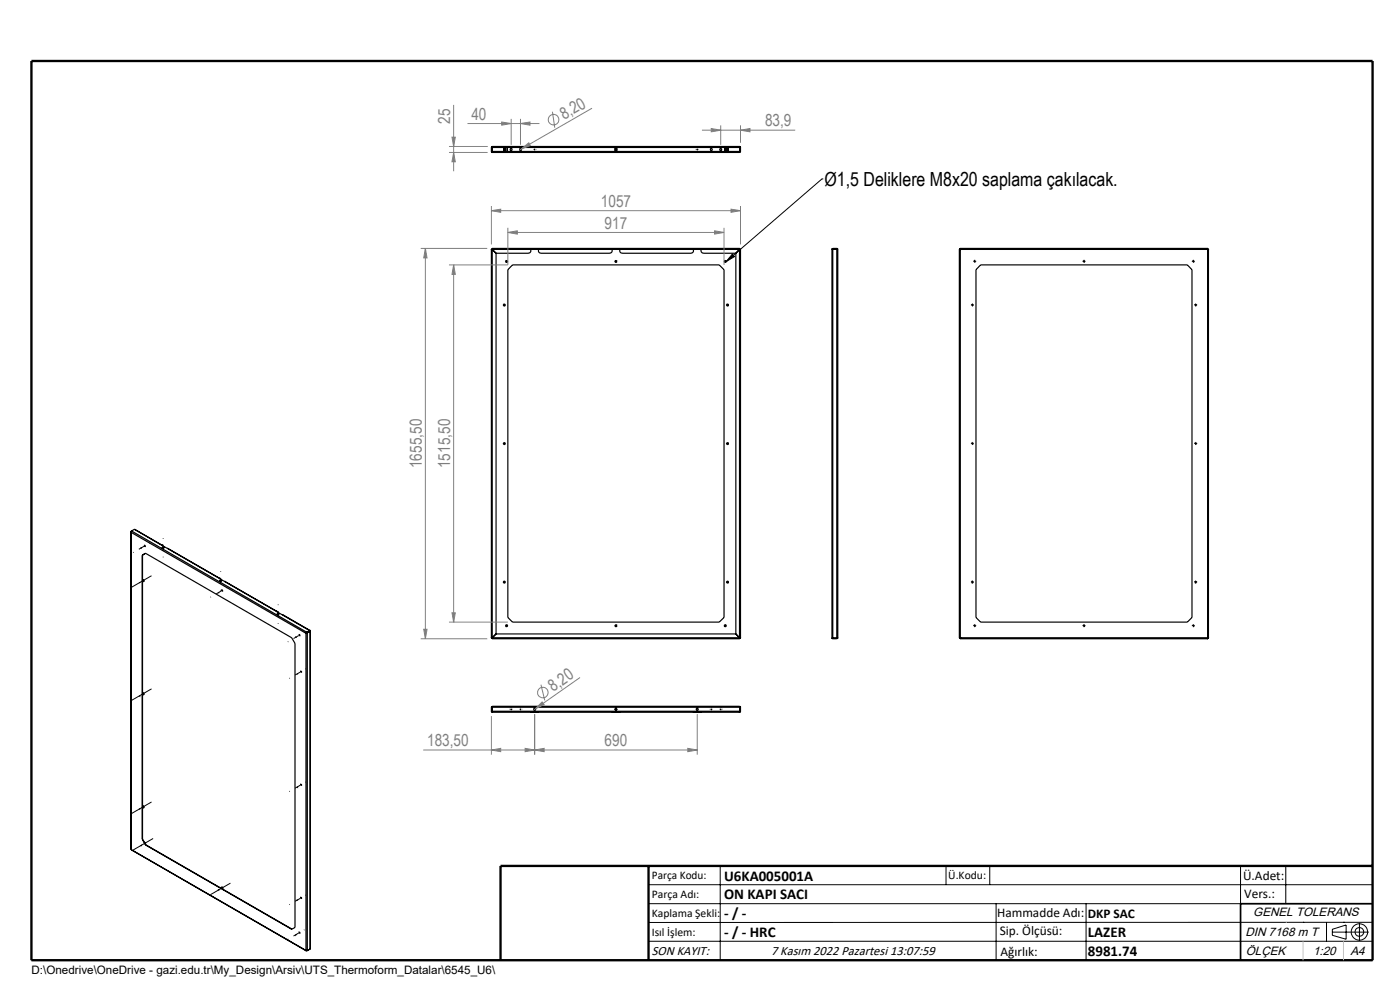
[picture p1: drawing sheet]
<svg xmlns="http://www.w3.org/2000/svg" width="297mm" height="210mm" viewBox="0 0 297 210" stroke-linecap="round" stroke-linejoin="round" font-family="sans-serif">
<g fill="none" stroke="#000" stroke-width=".25">
<path d="M104.2 32.1l.2 .2M104.2 31.3v.8M104.2 32.1h52.9M104.2 31.3h52.9M104.4 32.1v.1M104.4 31.3v.8M104.4 32.1v.2M104.4 31.1l-.2 .2M104.4 31.2v.1M104.4 31.1h.1M104.4 31.1h52.5M104.4 32.3h52.5"/>
<path d="M104.5 31.1l-.1 .2M156.8 31.1l.1 1.2M156.9 31.1l.2 .2M156.9 31.1h.1M156.9 31.2l.1 1M157.1 32.1l-.2 .2M157.1 31.3v.8M104.2 52.8l.2 .1M104.2 52.8h.2M104.2 52.8v82.6M104.4 52.8v.1M104.4 52.7l.1 .2"/>
<path d="M104.4 52.8l.1 .1M104.4 52.7h52.6M104.4 52.7v.1M104.4 52.9h52.5M104.4 52.9v82.4M104.4 52.9l.8 .9v80.6l-.8 .8M108.7 56.2h43.9l1 1v73.8l-1 1h-43.9l-1-1v-73.8zM112.6 52.7v.2a.6 .6 0 0 1-.5 .8h-6.8l-.8-.8M112.6 52.8h1.6M114.2 52.7v.2a.6 .6 0 0 0 .5 .8h14.8a.57 .57 0 0 0 .4-.8v-.2M129.9 52.8h1.6M131.5 52.7v.2a.6 .6 0 0 0 .5 .8h14.7a.57 .57 0 0 0 .4-.8v-.2"/>
<path d="M147.1 52.8h1.6M148.7 52.7v.2a.64 .64 0 0 0 .5 .8h6.9l.7-.8M156.9 52.9l-.8 .9v80.6M156.9 52.9v82.4M157 52.7l-.2 .2M157 52.8l-.2 .1M157 52.8l-.1 .1M157 52.7v.1M157.1 52.8l-.2 .1M157.1 52.8v82.6M176.5 52.9v82.4M176.7 52.8l-.2 .1"/>
<path d="M176.7 52.7l-.2 .2M176.7 52.8l-.1 .1M176.7 52.7v82.8M176.7 52.8h.8M176.7 52.7h.8M177.5 52.8l.2 .1M177.5 52.7l.2 .2M177.5 52.8l.1 .1M177.5 52.7v82.8M177.7 52.9h.1M177.7 52.9v82.4M203.5 52.8l.2 .1"/>
<path d="M203.5 52.8v82.6M203.7 52.7v.2M203.7 52.7h52.6M203.7 52.9h.1M203.7 52.9h52.5M203.7 52.9v82.4M206.7 55.4h.1M208 56.2h43.9l1 1v73.8l-1 1h-43.9l-1-1v-73.8zM229.9 55.4h.1M253.1 55.4h.1M256.2 52.9h.1M256.2 52.9v82.4"/>
<path d="M256.3 52.7l-.1 .2M256.3 52.8l-.1 .1M256.3 52.7v.1M256.3 52.8h.1M256.4 52.8l-.2 .1M256.4 52.8v82.6M206.2 64.7h.1M253.6 64.7h.1M206.2 94.1h.1M253.6 94.1h.1M27.8 112.8v67.4M27.8 112.7v.2"/>
<path d="M27.8 112.9l37.1 21.4M27.8 112.9v67.3M27.8 112.7h.1M27.9 112.6l-.1 .3M27.9 112.6l37.2 21.5M27.9 112.6l-.1 .1M28.5 112.3l5.9 3.4M28.5 112.3l-.6 .3M28.5 112.3l5.8 3.4M29.9 116.2h.1M30.2 117.8v60.2M30.2 117.7v.1"/>
<path d="M30.2 117.7v60.3M30.9 117.4l-.7 .4M30.9 117.4l31 17.9 .7 1.2v60.2l-.7 .4-31-17.9M30.9 117.4l-.7 .3M34.3 115.7h.2M34.3 115.7l1.2 .6M34.4 116.2h.4M35.5 116.3l11.1 6.4M35.5 116.3l11 6.4M29.6 123.6h.1M30.2 123l.4 .2-.4 .3M46.3 125.7h.1"/>
<path d="M46.5 122.7l.2 .1M46.5 122.7l1.2 .7M46.6 123.3h.4M47.7 123.4l11.1 6.3M47.7 123.4l11 6.3M58.7 129.7l.2 .1M58.7 129.7l1.2 .7M58.8 130.3h.4M58.8 130.2l.4 .1h-.4zM59.9 130.4l5.9 3.3M59.9 130.4l5.8 3.4M62.7 135.2h.1"/>
<path d="M64.9 134.3v67.3M65 134.3h-.1M65.1 134.1l-.2 .2M65.1 134.2l-.1 .1M65.1 134.1v.1M65.1 134.2h.1M65.1 134.2l.1 .1M65.2 134.3h-.3M65.2 134.3v67.3h-.3M65.7 133.8h.1M65.7 133.8l-.6 .3M65.7 133.8l-.6 .4"/>
<path d="M65.7 133.9h.1M65.7 133.9l-.6 .3M65.8 133.9l-.6 .4M65.8 133.9v67.4M104.2 135.4h.2M104.4 135.5h52.6M104.4 135.4v.1M104.4 135.2l-.2 .2M104.4 135.2v.2M104.4 135.3v.1M104.4 135.3h52.5M104.5 135.3l-.1 .2"/>
<path d="M104.5 135.3l-.1 .1M156.1 134.5h-50.8l-.8 .8M156.1 134.5l.7 .8M156.1 134.4l.8 .8M156.8 135.3l.2 .2M156.8 135.3l.2 .1M156.9 135.2l.2 .2M156.9 135.2l.1 .2M156.9 135.3l.1 .1M157 135.4v.1M157 135.4h.1M176.5 135.3l.2 .2"/>
<path d="M176.6 135.3h1M176.7 135.5h.8M177.7 135.3h.1M177.7 135.2l-1.2 .1M177.7 135.3l-.2 .2M203.7 135.5h52.6M203.7 135.3h.1M203.7 135.3v.2M203.7 135.3l-.2 .1M203.7 135.3h52.5M206.2 123.5h.1M206.7 132.7h.1"/>
<path d="M229.9 132.7h.1M253.1 132.7h.1M253.6 123.5h.1M256.2 135.3h.1M256.2 135.3l.1 .2M256.2 135.3l.2 .1M29.6 147.6h.1M30.2 147h.2l.2 .2-.4 .3M63.1 142.9h.1M104.2 150.9l.2 .2M104.2 150v.9M104.2 150h52.9"/>
<path d="M104.2 150.9h52.9M104.4 150.9v.1M104.4 150v.9M104.4 150.9l.1 .2M104.4 150h.1M104.4 149.8v.2M104.4 149.8l-.2 .2M104.4 151.1h.1M104.4 151.1h52.5M104.4 149.8h52.5M112.6 150.9v.2M112.6 151h1.6"/>
<path d="M114.2 150.9v.2M129.9 150.9v.2M129.9 151h1.6M130.5 150.9h.4M130.5 150.4v.1M130.9 150.4v.1M131.5 150.9v.2M147.1 150.9v.2M147.1 151h1.6M148.7 150.9v.2M156.9 149.8l-.1 1.3M156.9 149.8l.2 .2"/>
<path d="M156.9 151.1h.1M157 150l-.1 1M157.1 150.9l-.2 .2M157.1 150v.9M29.6 171.6h.1M29.9 179.3h.1M30.2 178l.7 1.2M30.2 171h.2l.2 .2-.4 .3M30.2 178h.1M30.7 178.7l.1 .1v.3M30.9 179.2h.1M30.9 179.2l31 17.9"/>
<path d="M63.1 166.9h.1M27.8 180.2l37.2 21.5M27.8 180.2l37.1 21.4M46.3 188.8h.1M46.7 188.3l.5-.1v.4M62.7 198.3h.1M63.1 190.9h.1M64.9 201.6l.2 .1M65.1 201.6v.1M65.7 201.4h.1M65.8 201.3l-.7 .4M65.8 201.2v.1"/>
<path d="M106.2 203.7h185"/>
<circle cx="108.4" cy="31.7" r=".21"/>
<circle cx="110.4" cy="31.7" r=".21"/>
<circle cx="150.9" cy="31.7" r=".21"/>
<circle cx="152.9" cy="31.7" r=".21"/>
<circle cx="107.5" cy="55.4" r=".21"/>
<circle cx="130.7" cy="55.4" r=".21"/>
<circle cx="153.9" cy="55.4" r=".2"/>
<circle cx="107" cy="64.7" r=".2"/>
<circle cx="154.3" cy="64.7" r=".21"/>
<circle cx="107" cy="94.1" r=".19"/>
<circle cx="154.4" cy="94.1" r=".2"/>
<circle cx="34.6" cy="116.2" r=".16"/>
<circle cx="46.8" cy="123.2" r=".17"/>
<circle cx="107" cy="123.5" r=".19"/>
<circle cx="107.5" cy="132.7" r=".21"/>
<circle cx="130.7" cy="132.7" r=".21"/>
<circle cx="153.9" cy="132.7" r=".2"/>
<circle cx="154.4" cy="123.5" r=".2"/>
<circle cx="113.4" cy="150.4" r=".21"/>
<circle cx="130.7" cy="150.4" r=".21"/>
<circle cx="147.9" cy="150.4" r=".21"/>
</g>
<g fill="none" stroke="#808080" stroke-width=".21">
<path d="M95.3 32.3h8.1M95.3 31.1h8.2M95.9 29.1h.7l-.4 2zM96.2 32.3l.4 2h-.7zM96.2 22.3v14M99.2 26.2h15.2M106.4 25.9l2 .3-2 .4zM108.4 25.2v5.5M110.4 26.2l2-.3v.7zM110.4 25.2v5.5M110.6 31.6l1.6-1.3 .3 .6zM110.6 31.6l-.4 .2"/>
<path d="M117.2 23.7l.5 3.4M125.6 23l-15 8.6M148.9 27.6h19.8M150.9 27.3l2 .3-2 .4zM152.9 26.6v4.1M157.1 27.6l2-.3v.7zM157.1 26.6v3.7M89.3 52.7h14.1M90.2 52.7v82.8M90.2 52.7l.4 2h-.7zM96.2 56.2l.4 2h-.7zM96.2 56.2v75.8"/>
<path d="M104.2 44.7l2-.3v.6zM104.2 43.7v8.1M104.2 44.7h52.9M107.7 49.3l2-.3v.7zM107.7 48.3v7.9h-12.5M107.7 49.3h45.9M151.6 49l2 .3-2 .4zM153.6 48.3v7.9M155.1 44.4l2 .3-2 .3zM157.1 43.7v8.1M89.3 135.5h14.1M89.9 133.5h.7l-.4 2z"/>
<path d="M95.2 132h12.5M95.9 130h.7l-.4 2zM89.8 159.1h58.1M104.2 159.1l2-.4v.7zM104.2 151.9v8.2M111.4 158.7l2 .4-2 .3zM113.4 159.1l2-.4v.7zM113.4 151.5v8.6M113.6 150.3l-.4 .3M114.8 145.2l.8 3.4M115 148.9l.4 .6-1.8 .8zM123 143.7l-9.4 6.6"/>
<path d="M145.9 158.7l2 .4-2 .3zM147.9 151.5v8.6"/>
<circle cx="117.4" cy="25.4" r="1.11"/>
<circle cx="115.2" cy="146.9" r="1.12"/>
</g>
<g fill="none" stroke="#000" stroke-width=".21">
<path d="M106.8 31.2v1M107.1 31.2v1M107.3 31.2v1M107.6 31.2v1M113.3 31.7h.2M113.4 31.6v.2M130.5 31.2v1M130.5 31.7h.3M130.7 31.6v.2M130.8 31.2v1M147.8 31.7h.2M147.9 31.6v.2"/>
<path d="M153.7 31.2v1M154 31.2v1M154.2 31.2v1M154.5 31.2v1M174.4 38h.1M174.4 38l-20.3 17.5M107.4 55.4h.2M107.5 55.3v.3M130.5 55.4h.3M130.7 55.3v.3M153.7 55.4h.3M153.9 55.3v.3"/>
<path d="M155.4 53.9l.4 .5-1.7 1.1zM206.6 55.5v-.1a.17 .17 0 0 1 .2-.1 .17 .17 0 0 1 .1 .2 .17 .17 0 0 1-.2 .1M206.6 55.4h.3M206.8 55.3v.3M229.8 55.5v-.1a.17 .17 0 0 1 .2-.1 .17 .17 0 0 1 .1 .2l-.2 .1M229.8 55.4h.3M229.9 55.3v.3M253 55.5v-.1a.17 .17 0 0 1 .2-.1 .17 .17 0 0 1 .1 .2 .17 .17 0 0 1-.2 .1M253 55.4h.3M253.2 55.3v.3M106.9 64.7h.2M107 64.6v.2"/>
<path d="M154.2 64.7h.2M154.3 64.6v.2M206.1 64.8l.1-.2a.17 .17 0 0 1 .3 .1 .18 .18 0 0 1-.3 .2M206.2 64.7h.2M206.3 64.6v.2M253.5 64.8a.17 .17 0 0 1 .1-.3 .17 .17 0 0 1 .2 .2 .17 .17 0 0 1-.2 .2M253.5 64.7h.3M253.6 64.6v.2M106.9 94.1h.2M107 94v.2M154.2 94.1h.2M154.3 94v.2"/>
<path d="M206.2 94.1h.2M206.3 94l-.1 .3a.18 .18 0 0 0 .3-.2 .17 .17 0 0 0-.2-.2 .17 .17 0 0 0-.2 .2M253.5 94.1a.17 .17 0 0 1 .1-.2 .17 .17 0 0 1 .2 .2 .17 .17 0 0 1-.2 .2M253.5 94.1h.3M253.6 94v.2M30.6 115.7l.2 .1v.1zM30.3 123l.2 .1v.2zM106.9 123.5h.2M107 123.4v.2M107.4 132.7h.2M107.5 132.6v.2M130.5 132.7h.3"/>
<path d="M130.7 132.6v.2M153.7 132.7h.3M153.9 132.6v.2M154.2 123.5h.2M154.3 123.4v.2M206.2 123.5h.2M206.3 123.4l-.1 .2a.17 .17 0 0 0 .3-.1 .17 .17 0 0 0-.2-.2 .17 .17 0 0 0-.2 .2M206.6 132.8a.17 .17 0 0 1 .1-.3 .17 .17 0 0 1 .2 .2 .17 .17 0 0 1-.2 .2M206.6 132.7h.3M206.8 132.6v.2M229.8 132.8a.17 .17 0 0 1 .1-.2 .17 .17 0 0 1 .2 .1 .17 .17 0 0 1-.2 .2M229.8 132.7h.3"/>
<path d="M229.9 132.6v.2M253 132.8l.2-.2a.16 .16 0 0 1 .1 .1 .16 .16 0 0 1-.2 .2M253 132.7h.3M253.2 132.6v.2M253.5 123.5a.17 .17 0 0 1 .1-.2 .17 .17 0 0 1 .2 .2 .17 .17 0 0 1-.2 .1M253.5 123.5h.3M253.6 123.4v.2M63.8 142.3l.2 .1v.2zM108.3 150.5h.2M108.4 150.3v.3M110.3 150.5h.3M110.4 150.3v.3"/>
<path d="M150.8 150.5h.2M150.9 150.3v.3M152.8 150.5h.2M152.9 150.3v.3M137.6 187.7h153.6M137.6 191.7h153.6M137.6 199.7h153.6M152.8 183.7v20M200.7 183.7v4M210 183.7v4M211.3 191.7v12M230.4 191.7v12"/>
<path d="M263.2 183.7v20M272.8 183.7v8M276.4 195.6h.1M281.4 195.6v4.1M282.6 197.7h7.8M282.6 197.1l3-.9v3l-3-.8zM285 195.6h.1M288.4 195.8v3.8M291.2 195.6l-153.6 .1"/>
<circle cx="47.2" cy="125.3" r=".15"/>
<circle cx="63.6" cy="134.7" r=".15"/>
<circle cx="30.4" cy="147.1" r=".15"/>
<circle cx="30.4" cy="171.2" r=".14"/>
<circle cx="30.8" cy="178.9" r=".15"/>
<circle cx="63.9" cy="166.5" r=".15"/>
<circle cx="47.2" cy="188.4" r=".14"/>
<circle cx="63.6" cy="197.8" r=".15"/>
<circle cx="63.9" cy="190.5" r=".15"/>
<circle cx="288.4" cy="197.7" r="1.74"/>
<circle cx="288.4" cy="197.7" r=".93"/>
</g>
<g fill="none" stroke="#000" stroke-width=".21" stroke-dasharray="15.2 1.3 1.3 1.3" stroke-linecap="butt">
<path d="M113.2 31.7h-.1M113.4 31.9v.1M113.7 31.7h.1M130.7 31.9v.1M130.9 31.7h.1M147.7 31.7h-.1M147.9 31.9v.1M148.2 31.7h.1M107.4 55.4h-.1M130.6 55.4h-.1M153.8 55.4h-.1M206.5 55.4h-.1"/>
<path d="M206.8 55.2v-.1M206.8 55.7v.1M207 55.4h.1M229.7 55.4h-.1M230 55.2v-.1M230 55.7v.1M230.2 55.4h.1M252.9 55.4h-.1M253.2 55.2v-.1M253.2 55.7v.1M253.4 55.4h.1M106.9 64.7h-.1"/>
<path d="M107 64.6v-.1M107.1 64.7h.1M154.4 64.6v-.1M206.3 64.9v.1M206.5 64.7h.1M253.4 64.7h-.1M253.6 64.9v.1M253.9 64.7h.1M106.9 94.1h-.1M107.1 94.1h.1M206.3 93.8v-.1M206.3 94.3v.1"/>
<path d="M206.5 94.1h.1M253.4 94.1h-.1M253.6 93.8v-.1M253.6 94.3v.1M253.9 94.1h.1M27.9 124.6l1.8-1.1M32.1 122.1l-2.4 1.4M106.9 123.5h-.1M107.1 123.5h.1M107.4 132.7h-.1M107.5 132.6v-.1M107.5 132.8v.1"/>
<path d="M130.6 132.7h-.1M130.7 132.6v-.1M130.7 132.8v.1M153.8 132.7h-.1M153.9 132.6v-.1M153.9 132.8v.1M206.3 123.2v-.1M206.3 123.7v.1M206.5 132.7h-.1M206.5 123.5h.1M206.8 132.5v-.1M207 132.7h.1"/>
<path d="M229.7 132.7h-.1M230 132.5v-.1M230.2 132.7h.1M252.9 132.7h-.1M253.2 132.5v-.1M253.4 123.5h-.1M253.4 132.7h.1M253.6 123.2v-.1M253.6 123.7v.1M253.9 123.5h.1M27.9 148.6l1.8-1.1M32.1 146.1l-2.4 1.4"/>
<path d="M108.2 150.4h-.1M108.5 150.2v-.1M108.5 150.7v.1M108.7 150.4h.1M110.2 150.4h-.1M110.5 150.2v-.1M110.5 150.7v.1M110.7 150.4h.1M150.7 150.4h-.1M150.9 150.2v-.1M150.9 150.7v.1M152.7 150.4h-.1"/>
<path d="M152.9 150.2v-.1M152.9 150.7v.1M27.9 172.6l1.8-1.1M32.1 170.1l-2.4 1.4M32.5 177.9l-2.5 1.4M28.2 180.3l1.8-1M44.6 189.8l1.8-1.1M48.9 187.3l-2.5 1.4"/>
</g>
<path d="M28.2 117.2l3.6-2M34.6 118.2v-4.1M44.6 126.7l3.6-2.1M46.8 125.3v-4.1M59 132.3v-4.1M61 136.2l3.6-2.1M61.4 143.9l3.5-2M61.4 167.9l3.5-2M61 199.3l3.6-2.1M61.4 191.9l3.5-2" fill="none" stroke="#000" stroke-width=".21" stroke-dasharray="15.2 1.3 1.3 1.3" stroke-dashoffset="15.1" stroke-linecap="butt"/>
<path d="M291.2 191.7h-28v12" fill="none" stroke="#000" stroke-width=".35"/>
<path d="M6.7 12.9h284.5v190.8h-284.5zM137.6 183.7v20M291.2 183.7h-185v20" fill="none" stroke="#000" stroke-width=".5"/>
<path d="M272.8 195.6h.1M276.4 199.7v4M285 199.7v4" fill="none" stroke="#c0c0c0" stroke-width=".21"/>
<path d="M155.4 53.9l.4 .5-1.7 1.1z" fill="#000"/>
<g fill="#808080">
<path d="M110.6 31.6l1.6-1.3 .3 .6z"/>
<path d="M115 148.9l.4 .6-1.8 .8z"/>
<path d="M111.4 158.7l2 .4-2 .3zM104.2 159.1l2-.4v.7z"/>
<path d="M157.1 27.6l2-.3v.7zM150.9 27.3l2 .3-2 .4z"/>
<path d="M155.1 44.4l2 .3-2 .3zM104.2 44.7l2-.3v.6z"/>
<path d="M107.7 49.3l2-.3v.7zM151.6 49l2 .3-2 .4z"/>
<path d="M106.4 25.9l2 .3-2 .4zM110.4 26.2l2-.3v.7z"/>
<path d="M95.9 130h.7l-.4 2zM96.2 56.2l.4 2h-.7z"/>
<path d="M96.2 32.3l.4 2h-.7zM95.9 29.1h.7l-.4 2z"/>
<path d="M90.2 52.7l.4 2h-.7zM89.9 133.5h.7l-.4 2z"/>
<path d="M113.4 159.1l2-.4v.7zM145.9 158.7l2 .4-2 .3z"/>
</g>
<text font-size="4.1" x="174.9" y="39.4">Ø1,5 Deliklere M8x20 saplama çakılacak.</text>
<g font-size="3.5" fill="#808080">
<text x="95.5" y="26.3" transform="rotate(-90 95.5 26.3)">25</text>
<text x="100" y="25.4">40</text>
<text x="119.7" y="25.5" transform="rotate(-30 119.7 25.5)">8,20</text>
<text x="162.3" y="26.8">83,9</text>
<text x="127.5" y="43.9">1057</text>
<text x="128.3" y="48.5">917</text>
<text x="89.5" y="99.3" transform="rotate(-90 89.5 99.3)">1655,50</text>
<text x="95.5" y="99.3" transform="rotate(-90 95.5 99.3)">1515,50</text>
<text x="117.4" y="146.8" transform="rotate(-35 117.4 146.8)">8,20</text>
<text x="90.6" y="158.3">183,50</text>
<text x="128.3" y="158.3">690</text>
</g>
<g font-size="3.2">
<text x="153.6" y="190.8">ON KAPI SACI</text>
<text x="153.6" y="186.8">U6KA005001A</text>
<text x="153.6" y="194.8">- / -</text>
<text x="153.6" y="198.8">- / - HRC</text>
<text x="230.8" y="198.7">LAZER</text>
<text x="230.8" y="202.8">8981.74</text>
</g>
<g font-size="2.8">
<text x="263.7" y="186.7">Ü.Adet:</text>
<text x="263.9" y="190.5">Vers.:</text>
<text x="211.5" y="194.5">Hammadde Adı:</text>
<text x="230.8" y="194.7">DKP SAC</text>
<text x="138.3" y="202.6">SON KAYIT:</text>
<text x="163.6" y="202.6">7 Kasım 2022 Pazartesi 13:07:59</text>
<text x="212.1" y="198.4">Sip. Ölçüsü:</text>
<text x="212.2" y="202.7">Ağırlık:</text>
</g>
<g font-size="2.6">
<text x="265.9" y="194.4">GENEL TOLERANS</text>
<text x="264.2" y="198.5">DIN 7168 m T</text>
<text x="264.3" y="202.6">ÖLÇEK</text>
<text x="278.5" y="202.6">1:20</text>
<text x="286.5" y="202.6">A4</text>
</g>
<g font-size="2.5">
<text x="138.3" y="186.4">Parça Kodu:</text>
<text x="138.3" y="190.5">Parça Adı:</text>
<text x="201.2" y="186.5">Ü.Kodu:</text>
<text x="138.3" y="194.5">Kaplama Şekli:</text>
<text x="138.3" y="198.6">Isıl İşlem:</text>
<text x="6.7" y="206.7">D:\Onedrive\OneDrive - gazi.edu.tr\My_Design\Arsiv\UTS_Thermoform_Datalar\6545_U6\</text>
</g>
</svg>
